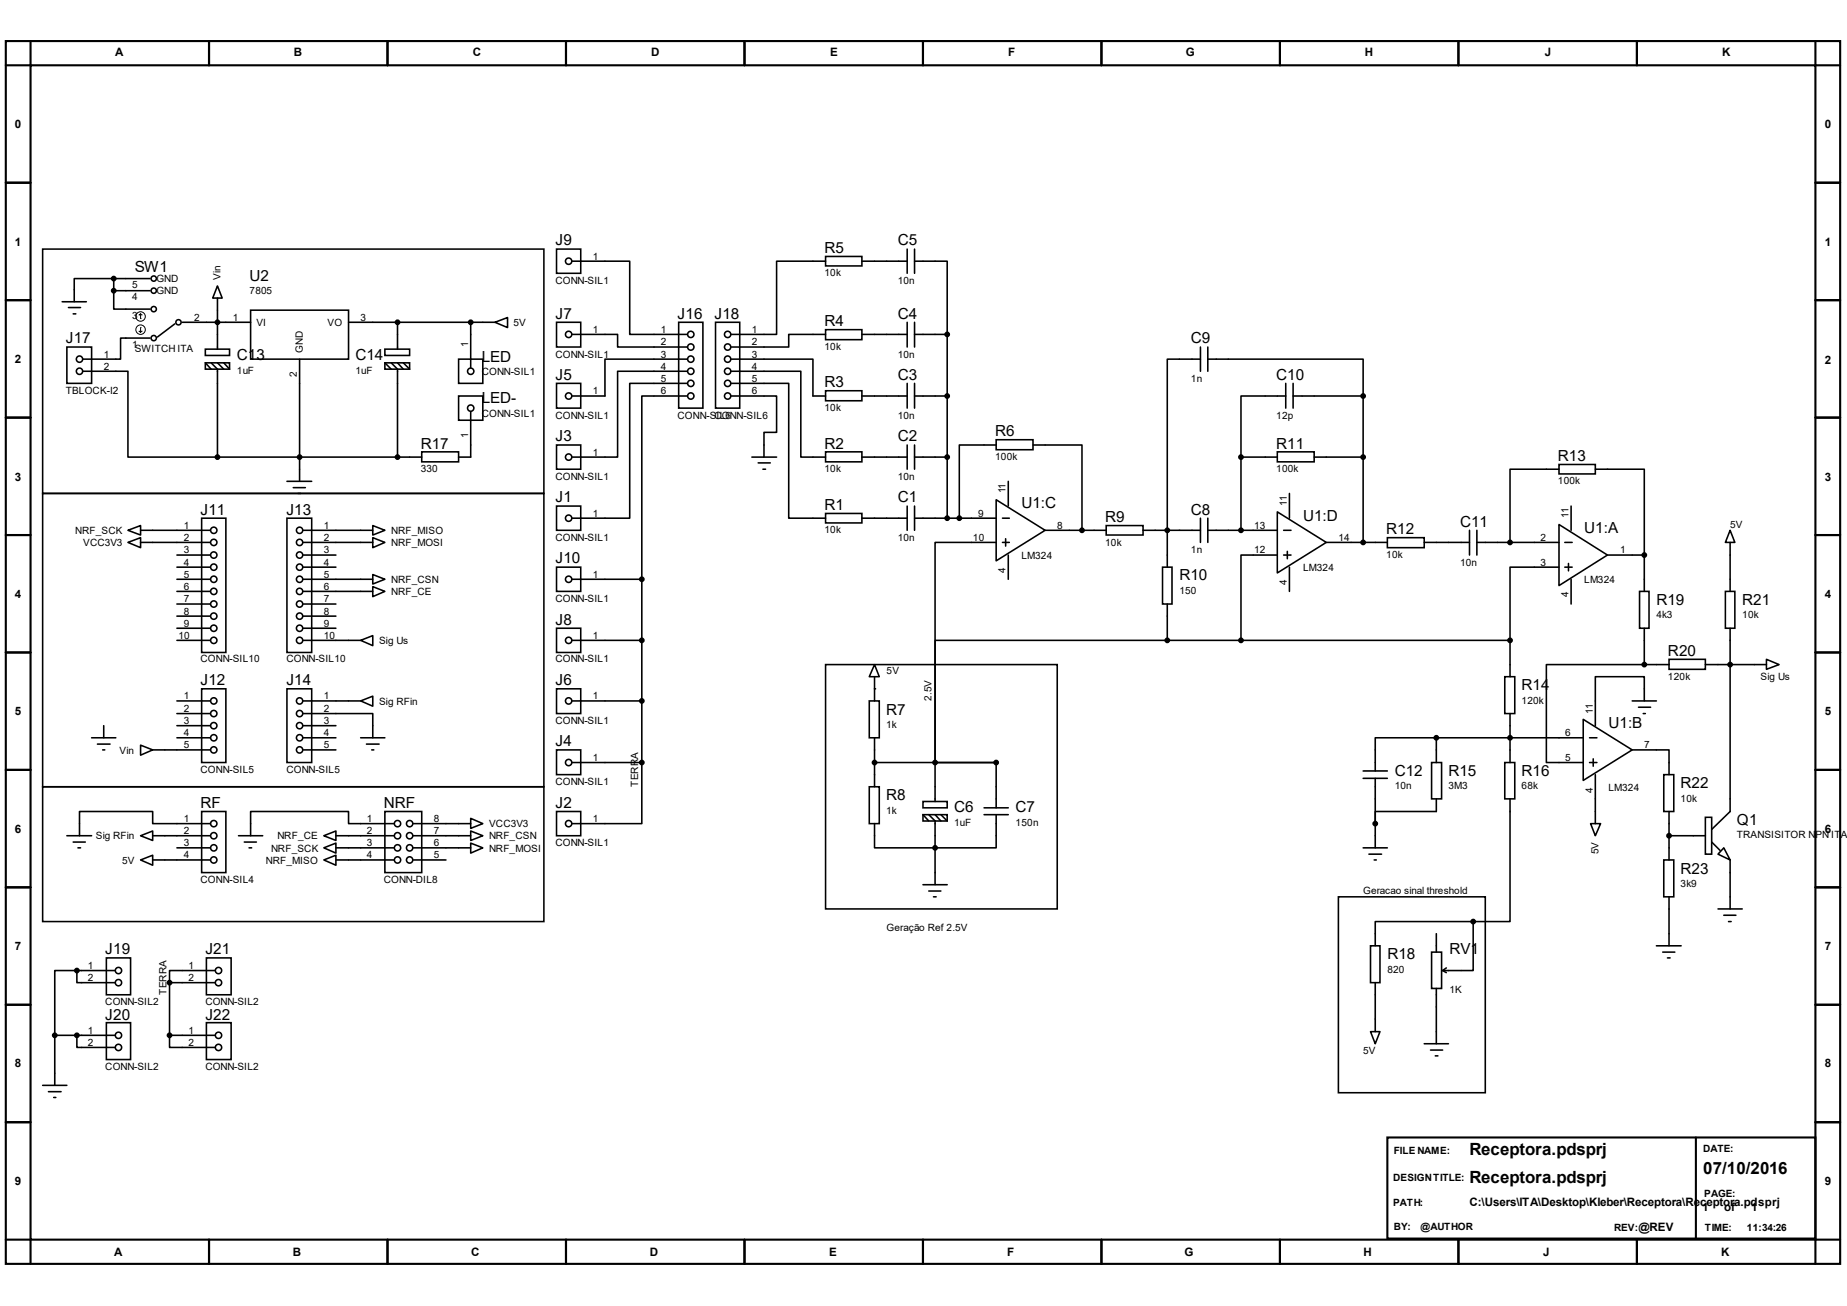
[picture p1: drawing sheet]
<svg xmlns="http://www.w3.org/2000/svg" width="297mm" height="210mm" viewBox="0 0 297 210" stroke-linecap="round" stroke-linejoin="round" font-family="sans-serif">
<g fill="none" stroke="#000" stroke-width=".34">
<path d="M.9 6.6h295v196.6h-295zM4.9 10.5h287v188.8h-287zM4.9 6.6v3.9h-4M33.6 6.6v3.9M62.3 6.6v3.9M91 6.6v3.9M119.7 6.6v3.9M148.4 6.6v3.9M177.1 6.6v3.9M205.8 6.6v3.9M234.5 6.6v3.9M263.2 6.6v3.9"/>
<path d="M291.9 6.6v3.9h4M.9 29.4h4M291.9 29.4h4M.9 48.3h4M291.9 48.3h4M.9 67.1h4M291.9 67.1h4M.9 86h4M291.9 86h4M.9 104.9h4M291.9 104.9h4M.9 123.8h4"/>
<path d="M291.9 123.8h4M.9 142.7h4M291.9 142.7h4M.9 161.5h4M291.9 161.5h4M.9 199.3h4v3.9M.9 180.4h4M33.6 199.3v3.9M62.3 199.3v3.9M91 199.3v3.9M119.7 199.3v3.9M148.4 199.3v3.9"/>
<path d="M177.1 199.3v3.9M205.8 199.3v3.9M223.1 182.9h68.8v16.2h-68.8zM234.5 199.3v3.9M263.2 199.3v3.9M272.7 182.9v16.2M291.9 180.4h4M295.9 199.3h-4v3.9"/>
</g>
<g fill="none" stroke="#000" stroke-width=".25">
<path d="M6.9 40h80.6v39.3h-80.6zM10 48.5h3.9M10.8 55.8h3.9v5.8h-3.9zM11 49.4h2M11.8 50.5h.4M13.3 59.7h7.3v13.8h14.4M18.3 46.7v3h5.8M18.3 44.8h-6.4v3.7M18.3 46.7h5.8M18.3 44.8v1.9M18.3 44.8h5.8M24.1 54.4h-4.7v3.3h-6.1"/>
<path d="M28.1 52.1l-2.8 2.1M29.3 51.8h11M33 56.1h3.9v1.1h-3.9zM33 58.3h3.9v1.1h-3.9zM33 58.3l1 1.1M34 58.3l1 1.1v14.1M35 46l.7 1.9h-1.5zM35 47.9v8.2M35 58.3l1 1.1M36 58.3l.9 1.1M40.3 49.9h15.7v7.8h-15.7zM48.2 57.7v19.7"/>
<path d="M56 51.8h23.6M61.9 56.1h4v1.1h-4zM61.9 58.3h4v1.1h-4zM61.9 58.3l1 1.1M62.9 58.3l1 1.1v14.1M63.9 51.8v4.3M63.9 58.3l1 1.1M64.9 58.3l1 1.1M73.7 57.7h3.9v3.9h-3.9zM75.7 51.8v7.3M79.6 51.8l2-.7v1.6zM89.5 51.8h3.9v4h-3.9z"/>
<path d="M89.5 40h3.9v3.9h-3.9zM92 42h9.3v11.8h9.2M92 53.8h7.3v2h11.2M109.1 51.8h3.9v13.8h-3.9zM110.5 57.7h-13.2v6h-5.3M110.5 59.7h-11.2v13.8h-7.3M115.1 51.8h3.9v13.8h-3.9zM117.6 57.7h13.1v6h2.1M117.6 59.7h11.2v13.8h4M132.8 53h5.8v1.6h-5.8zM132.8 41.2h5.8v1.6h-5.8zM132.8 42h-7.9v11.8h-7.3"/>
<path d="M132.8 53.8h-6v2h-9.2M138.6 53.8h7.3M138.6 42h7.3M145.9 40v3.9M145.9 51.8v4M147.1 42h5.2v11.8M147.1 53.8h5.2M147.1 40v3.9M147.1 51.8v4M152.3 53.8v29.5M193 57.7h-5.3v33.5M193 55.8v3.9"/>
<path d="M194.2 57.7h25v6M194.2 55.8v3.9M6.9 79.3h80.6v47.2h-80.6zM35 73.5h32.8M46.1 77.4h4M47.2 78.4h1.9M47.9 79.3h.4M67.8 72.6h5.9v1.7h-5.9zM73.7 63.7h3.9v3.9h-3.9zM75.7 66.2v7.3h-2M89.5 71.5h3.9v3.9h-3.9zM89.5 61.6h3.9v4h-3.9z"/>
<path d="M110.5 61.6h-9.2v21.7h-9.3M110.5 63.7h-7.3v29.4M117.6 61.6h9.2v21.7h6M117.6 63.7h7.3v5.8h-2v4M120.9 73.5h4M121.9 74.4h2M122.7 75.4h.4M132.8 72.6h5.8v1.7h-5.8zM132.8 62.8h5.8v1.6h-5.8zM138.6 63.7h7.3M138.6 73.5h7.3M145.9 61.6v4"/>
<path d="M145.9 71.5v3.9M147.1 63.7h5.2M147.1 73.5h5.2M147.1 61.6v4M147.1 71.5v3.9M160.2 70.7h5.9v1.6h-5.9zM160.2 71.5h-5.9v11.8M162.1 77.4v4M166.1 71.5h7.9v13.8M199.6 73.5h5.8M199.6 73.5v11.8M205.4 72.6h5.9v1.7h-5.9z"/>
<path d="M206.8 63.7h-7.2v9.8M206.8 61.6v4M207.3 79.3v4M207.9 63.7h11.3M207.9 61.6v4M211.3 73.5h7.9M219.2 63.7v23.5M250.7 74.7h5.8v1.5h-5.8zM250.7 75.4h-7.9v11.8M256.5 75.4h7.9v13.8M20.6 85.3l2-.8v1.5zM20.6 87.2l2-.8v1.7z"/>
<path d="M22.6 85.3h11.2M22.6 87.2h11.2M28.4 89.2h5.4M28.4 93.1h5.4M28.4 95.1h5.4M28.4 91.2h5.4M28.4 97.1h5.4M28.4 99.1h5.4M32.4 83.3h3.9v21.6h-3.9zM46.1 83.3h4v21.6h-4zM48.8 85.3h11.1M48.8 87.2h11.1"/>
<path d="M48.8 89.2h5.2M48.8 93.1h11.1M48.8 95.1h11.1M48.8 91.2h5.2M48.8 97.1h5.2M48.8 99.1h5.2M59.9 84.5l2 .8-2 .7zM59.9 86.4l2 .8-2 .9zM59.9 92.4l2 .7-2 .8zM59.9 94.3l2 .8-2 .8zM89.5 81.4h3.9v3.9h-3.9zM89.5 91.2h3.9v3.9h-3.9z"/>
<path d="M92 93.1h11.2M103.2 93.1v29.5M132.8 82.6h5.8v1.5h-5.8zM138.6 83.3h7.3M145.9 81.4v3.9M147.1 83.3h13.1M147.1 81.4v3.9M160.2 80.3l7.9 5-7.9 4.9zM160.2 87.2h-9.8v41.7M161.2 83.3h1.1M161.2 87.2h1.1M161.7 86.6v1.2"/>
<path d="M162.1 89.2v3.9M168.1 85.3h9.8M177.9 84.5h5.9v1.5h-5.9zM183.8 85.3h9.2M186.9 91.2h1.6v5.9h-1.6zM187.7 97.1v5.9M193 83.3v3.9M194.2 85.3h11.2M194.2 83.3v3.9M205.4 82.3l7.9 4.9-7.9 4.9zM205.4 89.2h-5.8v13.8M206.4 85.3h1.2"/>
<path d="M206.4 89.2h1.2M207 88.6v1.2M207.3 91.2v3.9M213.3 87.2h9.8M223.1 86.4h5.9v1.7h-5.9zM229 87.2h7.3M236.3 85.3v3.9M237.5 87.2h13.2M237.5 85.3v3.9M250.7 84.3l7.8 4.9-7.8 4.9zM250.7 91.2h-7.9v11.8M251.6 87.2h1.2"/>
<path d="M251.6 91.2h1.2M252.2 90.6v1.2M252.6 81.4v3.9M252.6 93.1v4M258.5 89.2h5.9M263.7 95.1h1.5v5.9h-1.5zM264.4 89.2v5.9M277.5 95.1h1.5v5.9h-1.5zM278.2 85.3l.8 1.9h-1.5zM278.2 87.2v7.9M14.7 118.6h3.9M15.7 119.6h2"/>
<path d="M16.7 116.7v1.9M22.6 119.8l2 .8-2 .8zM28.4 118.6h5.4M28.4 112.7h5.4M28.4 103h5.4M28.4 114.7h5.4M28.4 101h5.4M28.4 116.7h5.4M32.4 110.7h3.9v11.9h-3.9zM46.1 110.7h4v11.9h-4zM48.8 114.7h11.1v3.9M48.8 118.6h5.2"/>
<path d="M48.8 112.7h9.2M48.8 103h9.2M48.8 101h5.2M48.8 116.7h5.2M58 112.7l1.9-.8v1.6zM58 103l1.9-.8v1.6zM58 118.6h3.9M58.9 119.6h2.1M89.5 110.7h3.9v4h-3.9zM89.5 101h3.9v3.9h-3.9zM92 112.7h11.2M92 103h11.2"/>
<path d="M132.8 106.8h37.2v39.3h-37.2zM139.8 112.7h1.6v5.9h-1.6zM140.6 106.8l.8 2h-1.6zM140.6 110.7h.1M140.6 108.8v3.9M140.6 118.6v7.9M187.7 103h-37.3v19.6h9.8M187.7 103h55.1M231 118.6h-9.9v5.4M231 118.6h23.6M231 118.6v4M242 108.8h1.6v5.9h-1.6z"/>
<path d="M242.8 103v5.8M242.8 114.7v7.9M254.6 115.7l7.9 4.9-7.9 4.9zM255.6 118.6h1.2M262.5 112.7h3.9M263.5 113.7h1.9M264.2 114.7h.4M264.4 106.8h-15.7v15.8h5.9M264.4 112.7v-3.9h-7.9v7.9M264.4 101v5.8M264.4 106.8h4M268.4 106h5.8v1.6h-5.8z"/>
<path d="M274.2 106.8h9.9M278.2 101v29.5l-2.9 2.9M284.1 106l2 .8-2 .8zM6.9 126.5h80.6v21.7h-80.6zM10.8 134.4h3.9M11.8 135.4h1.9M12.5 136.3h.5M16.5 120.6h.3M22.6 134.4l2-.8v1.5zM22.6 138.3l2-.8v1.6zM24.6 120.6h9.2M24.6 134.4h9.2"/>
<path d="M24.6 138.3h9.2M28.4 136.3h5.4M32.4 130.5h3.9v9.8h-3.9zM33.8 132.4h-9.2v-1.9h-11.8v3.9M38.4 134.4h3.8M39.3 135.4h1.9M40 136.3h.5M48.8 120.6h5.2M52.1 138.3l1.9-.8v1.6zM52.1 136.3l1.9-.7v1.6zM52.1 134.4l1.9-.8v1.5zM54 134.4h9.3"/>
<path d="M54 138.3h9.3M54 136.3h9.3M59.8 120.6h.3M61.9 130.5h5.9v9.8h-5.9zM63.3 132.4h-7.3v-1.9h-15.7v3.9M66.5 134.4h9.2M66.5 138.3h5.2M66.5 136.3h9.2M66.5 132.4h9.2M75.7 131.6l1.9 .8-1.9 .8zM75.7 133.6l1.9 .8-1.9 .7zM75.7 135.6l1.9 .7-1.9 .9z"/>
<path d="M89.5 130.5h3.9v3.9h-3.9zM89.5 120.6h3.9v3.9h-3.9zM92 122.6h11.2M103.2 122.6v9.8h-11.2M139.8 126.5h1.6v5.9h-1.6zM140.6 122.6h19.6M148.4 128.9h3.9v1h-3.9zM148.4 131h3.9v1h-3.9zM148.4 131l1 1M149.4 131l1 1v10.2M150.4 131l.9 1M151.3 131l1 1"/>
<path d="M158.2 131h3.9M158.2 129.9h3.9M160.2 131v5.3h-19.6v-3.9M160.2 122.6v7.3M219.2 136.3h3.9M219.2 125.1h3.9M219.2 124h3.9M220.1 137.3h2.1M221 138.3h.3M221.1 125.1v11.2M230.2 122.6h1.6v5.8h-1.6zM231 128.4v2.1h-9.9v1.9"/>
<path d="M242 122.6h1.6v5.8h-1.6zM242.8 128.4v19.8h-5.9M255.6 122.6h1.2M255.8 132.4h1.6l-.9 2zM256.2 122v1.2M256.5 124.5v7.9M262.5 120.6h5.9v3.9M267.5 124.5h1.7v6h-1.7zM267.5 138.3h1.7v5.9h-1.7zM268.4 130.5v7.8M268.4 134.4h5.8M274.2 131.4h1.1v5.9h-1.1z"/>
<path d="M275.3 135.4l1.3 1.3M277.2 136.3l1 2-1.9-1zM278.2 138.3v7.8M12.4 156h-3.6v10.5M12.4 156v2h6.1M12.4 156h6.1M17.1 154h3.9v5.9h-3.9zM27.3 158v8.5M27.3 158h7.2M33.2 154h4v5.9h-4zM34.5 156h-7.2v2M148.4 142.2h3.9"/>
<path d="M149.4 143.3h1.9M150.1 144.2h.4M215.2 144.2h23.6v31.5h-23.6zM220.4 152.1h1.5v5.9h-1.5zM221.1 158v7.9M230.2 153.1h1.6v5.8h-1.6zM231 150.1v3M231 158.9v8.9M232 156l.6 .4M232.6 155.6l-.6 .4M236.9 148.2h-15.8v3.9M236.9 148.2v7.8h-4.9"/>
<path d="M266.4 152.1h3.9M267.4 153.1h1.9M268.1 154h.5M268.4 144.2v7.9M276.3 146.1h3.9M277.2 147.2h1.9M278 148.2h.4M6.9 174.5h3.9M7.8 175.5h2M8.6 176.4h.4M8.8 166.5v8M8.8 166.5h9.7"/>
<path d="M12.4 166.5v1.9h6.1M17.1 164.4h3.9v5.9h-3.9zM27.3 166.5v1.9h7.2M27.3 166.5h7.2M33.2 164.4h4v5.9h-4zM220.4 165.9h1.5l-.8 1.9zM229 167.8h3.9M230 168.8h2M230.8 169.8h.4"/>
<circle cx="12.8" cy="57.7" r=".51"/>
<circle cx="12.8" cy="59.7" r=".51"/>
<circle cx="24.7" cy="44.8" r=".42"/>
<circle cx="24.7" cy="54.4" r=".42"/>
<circle cx="24.7" cy="46.7" r=".42"/>
<circle cx="24.7" cy="49.7" r=".42"/>
<circle cx="28.7" cy="51.8" r=".42"/>
<circle cx="75.7" cy="59.7" r=".51"/>
<circle cx="91.4" cy="53.8" r=".51"/>
<circle cx="91.4" cy="42" r=".51"/>
<circle cx="111.1" cy="57.7" r=".51"/>
<circle cx="111.1" cy="53.8" r=".51"/>
<circle cx="111.1" cy="59.7" r=".51"/>
<circle cx="111.1" cy="55.8" r=".51"/>
<circle cx="117" cy="57.7" r=".51"/>
<circle cx="117" cy="59.7" r=".51"/>
<circle cx="117" cy="53.8" r=".51"/>
<circle cx="117" cy="55.8" r=".51"/>
<circle cx="75.7" cy="65.6" r=".51"/>
<circle cx="91.4" cy="63.7" r=".51"/>
<circle cx="91.4" cy="73.5" r=".51"/>
<circle cx="111.1" cy="63.7" r=".51"/>
<circle cx="111.1" cy="61.6" r=".51"/>
<circle cx="117" cy="63.7" r=".51"/>
<circle cx="117" cy="61.6" r=".51"/>
<circle cx="34.4" cy="89.2" r=".51"/>
<circle cx="34.4" cy="97.1" r=".51"/>
<circle cx="34.4" cy="91.2" r=".51"/>
<circle cx="34.4" cy="95.1" r=".51"/>
<circle cx="34.4" cy="85.3" r=".51"/>
<circle cx="34.4" cy="87.2" r=".51"/>
<circle cx="34.4" cy="93.1" r=".51"/>
<circle cx="34.4" cy="99.1" r=".51"/>
<circle cx="48.2" cy="89.2" r=".51"/>
<circle cx="48.2" cy="95.1" r=".51"/>
<circle cx="48.2" cy="97.1" r=".51"/>
<circle cx="48.2" cy="91.2" r=".51"/>
<circle cx="48.2" cy="85.3" r=".51"/>
<circle cx="48.2" cy="99.1" r=".51"/>
<circle cx="48.2" cy="87.2" r=".51"/>
<circle cx="48.2" cy="93.1" r=".51"/>
<circle cx="91.4" cy="83.3" r=".51"/>
<circle cx="91.4" cy="93.1" r=".51"/>
<circle cx="34.4" cy="103" r=".51"/>
<circle cx="34.4" cy="118.6" r=".51"/>
<circle cx="34.4" cy="112.7" r=".51"/>
<circle cx="34.4" cy="116.7" r=".51"/>
<circle cx="34.4" cy="101" r=".51"/>
<circle cx="34.4" cy="114.7" r=".51"/>
<circle cx="48.2" cy="118.6" r=".51"/>
<circle cx="48.2" cy="103" r=".51"/>
<circle cx="48.2" cy="112.7" r=".51"/>
<circle cx="48.2" cy="116.7" r=".51"/>
<circle cx="48.2" cy="101" r=".51"/>
<circle cx="48.2" cy="114.7" r=".51"/>
<circle cx="91.4" cy="112.7" r=".51"/>
<circle cx="91.4" cy="103" r=".51"/>
<circle cx="34.4" cy="120.6" r=".51"/>
<circle cx="34.4" cy="132.4" r=".51"/>
<circle cx="34.4" cy="134.4" r=".51"/>
<circle cx="34.4" cy="138.3" r=".51"/>
<circle cx="34.4" cy="136.3" r=".51"/>
<circle cx="48.2" cy="120.6" r=".51"/>
<circle cx="63.9" cy="132.4" r=".51"/>
<circle cx="63.9" cy="134.4" r=".51"/>
<circle cx="63.9" cy="138.3" r=".51"/>
<circle cx="63.9" cy="136.3" r=".51"/>
<circle cx="65.9" cy="132.4" r=".51"/>
<circle cx="65.9" cy="134.4" r=".51"/>
<circle cx="65.9" cy="138.3" r=".51"/>
<circle cx="65.9" cy="136.3" r=".51"/>
<circle cx="91.4" cy="132.4" r=".51"/>
<circle cx="91.4" cy="122.6" r=".51"/>
<circle cx="19" cy="158" r=".51"/>
<circle cx="19" cy="156" r=".51"/>
<circle cx="35.1" cy="158" r=".51"/>
<circle cx="35.1" cy="156" r=".51"/>
<circle cx="19" cy="166.5" r=".51"/>
<circle cx="19" cy="168.4" r=".51"/>
<circle cx="35.1" cy="166.5" r=".51"/>
<circle cx="35.1" cy="168.4" r=".51"/>
</g>
<g fill="#000" stroke="#000" stroke-width=".25">
<circle cx="18.3" cy="44.8" r=".34"/>
<circle cx="18.3" cy="46.7" r=".34"/>
<circle cx="35" cy="51.8" r=".34"/>
<circle cx="63.9" cy="51.8" r=".34"/>
<circle cx="75.7" cy="51.8" r=".34"/>
<circle cx="152.3" cy="53.8" r=".34"/>
<circle cx="35" cy="73.5" r=".34"/>
<circle cx="48.2" cy="73.5" r=".34"/>
<circle cx="63.9" cy="73.5" r=".34"/>
<circle cx="152.3" cy="73.5" r=".34"/>
<circle cx="152.3" cy="63.7" r=".34"/>
<circle cx="199.6" cy="73.5" r=".34"/>
<circle cx="219.2" cy="73.5" r=".34"/>
<circle cx="219.2" cy="63.7" r=".34"/>
<circle cx="103.2" cy="93.1" r=".34"/>
<circle cx="152.3" cy="83.3" r=".34"/>
<circle cx="154.3" cy="83.3" r=".34"/>
<circle cx="174" cy="85.3" r=".34"/>
<circle cx="187.7" cy="85.3" r=".34"/>
<circle cx="199.6" cy="85.3" r=".34"/>
<circle cx="219.2" cy="87.2" r=".34"/>
<circle cx="242.8" cy="87.2" r=".34"/>
<circle cx="264.4" cy="89.2" r=".34"/>
<circle cx="103.2" cy="103" r=".34"/>
<circle cx="103.2" cy="112.7" r=".34"/>
<circle cx="187.7" cy="103" r=".34"/>
<circle cx="199.6" cy="103" r=".34"/>
<circle cx="231" cy="118.6" r=".34"/>
<circle cx="242.8" cy="103" r=".34"/>
<circle cx="242.8" cy="118.6" r=".34"/>
<circle cx="264.4" cy="106.8" r=".34"/>
<circle cx="278.2" cy="106.8" r=".34"/>
<circle cx="103.2" cy="122.6" r=".34"/>
<circle cx="140.6" cy="122.6" r=".34"/>
<circle cx="150.4" cy="136.3" r=".34"/>
<circle cx="150.4" cy="122.6" r=".34"/>
<circle cx="160.2" cy="122.6" r=".34"/>
<circle cx="221.1" cy="132.4" r=".34"/>
<circle cx="268.4" cy="134.4" r=".34"/>
<circle cx="12.4" cy="156" r=".34"/>
<circle cx="27.3" cy="158" r=".34"/>
<circle cx="236.9" cy="148.2" r=".34"/>
<circle cx="8.8" cy="166.5" r=".34"/>
<circle cx="12.4" cy="166.5" r=".34"/>
<circle cx="27.3" cy="166.5" r=".34"/>
</g>
<g fill="none" stroke="#000" stroke-width=".16">
<path d="M22.4 53.3l.2 .1M22.6 50.5v.7h.1M22.6 50.5l.3 .1M22.6 50.5l-.2 .1M22.7 52.7h-.1v.7M22.9 53.3l-.3 .1"/>
<circle cx="22.6" cy="50.9" r=".76"/>
<circle cx="22.6" cy="53" r=".76"/>
</g>
<g font-size="2.7">
<text x="236.3" y="185.7">Receptora.pdsprj</text>
<text x="236.3" y="190.2">Receptora.pdsprj</text>
<text x="273.9" y="188.8">07/10/2016</text>
</g>
<g font-size="2.5">
<text x="89.3" y="39.5">J9</text>
<text x="132.6" y="40.6">R5</text>
<text x="144.4" y="39.5">C5</text>
<text x="21.7" y="43.7">SW1</text>
<text x="40.1" y="45.1">U2</text>
<text x="89.3" y="51.2">J7</text>
<text x="109" y="51.2">J16</text>
<text x="114.9" y="51.2">J18</text>
<text x="132.6" y="52.4">R4</text>
<text x="144.4" y="51.2">C4</text>
<text x="10.6" y="55.2">J17</text>
<text x="38.1" y="57.9">C13</text>
<text x="57.1" y="57.9">C14</text>
<text x="77.5" y="58.3">LED</text>
<text x="191.5" y="55.2">C9</text>
<text x="77.5" y="64.8">LED-</text>
<text x="89.3" y="61.1">J5</text>
<text x="132.6" y="62.2">R3</text>
<text x="144.4" y="61.1">C3</text>
<text x="205.2" y="61.1">C10</text>
<text x="89.3" y="71">J3</text>
<text x="144.4" y="71">C2</text>
<text x="160" y="70.1">R6</text>
<text x="67.6" y="72.1">R17</text>
<text x="132.6" y="72.1">R2</text>
<text x="205.2" y="72.1">R11</text>
<text x="250.5" y="74.1">R13</text>
<text x="32.3" y="82.7">J11</text>
<text x="46.1" y="82.7">J13</text>
<text x="89.3" y="80.8">J1</text>
<text x="132.6" y="82">R1</text>
<text x="144.4" y="80.8">C1</text>
<text x="164.3" y="81.7">U1:C</text>
<text x="177.7" y="83.9">R9</text>
<text x="191.5" y="82.7">C8</text>
<text x="209.5" y="83.7">U1:D</text>
<text x="222.9" y="85.9">R12</text>
<text x="234.8" y="84.7">C11</text>
<text x="254.8" y="85.7">U1:A</text>
<text x="89.3" y="90.6">J10</text>
<text x="189.7" y="93.3">R10</text>
<text x="89.3" y="100.4">J8</text>
<text x="266.4" y="97.2">R19</text>
<text x="280.2" y="97.2">R21</text>
<text x="268.2" y="105.5">R20</text>
<text x="32.3" y="110.2">J12</text>
<text x="46.1" y="110.2">J14</text>
<text x="89.3" y="110.2">J6</text>
<text x="244.7" y="110.9">R14</text>
<text x="89.3" y="120">J4</text>
<text x="142.5" y="114.9">R7</text>
<text x="258.7" y="117.1">U1:B</text>
<text x="224.3" y="124.7">C12</text>
<text x="232.9" y="124.7">R15</text>
<text x="244.7" y="124.7">R16</text>
<text x="32.3" y="129.9">RF</text>
<text x="61.7" y="129.9">NRF</text>
<text x="89.3" y="129.9">J2</text>
<text x="142.5" y="128.6">R8</text>
<text x="153.4" y="130.6">C6</text>
<text x="163.3" y="130.6">C7</text>
<text x="270.3" y="126.7">R22</text>
<text x="279.3" y="132.6">Q1</text>
<text x="270.3" y="140.5">R23</text>
<text x="16.9" y="153.4">J19</text>
<text x="33" y="153.4">J21</text>
<text x="223.1" y="154.2">R18</text>
<text x="233.1" y="153.4">RV1</text>
<text x="16.9" y="163.9">J20</text>
<text x="33" y="163.9">J22</text>
</g>
<g font-size="1.9">
<text x="18.5" y="9.1">A</text>
<text x="47.2" y="9.1">B</text>
<text x="76" y="9.1">C</text>
<text x="104.7" y="9.1">D</text>
<text x="133.5" y="9.1">E</text>
<text x="162.1" y="9.1">F</text>
<text x="190.7" y="9.1">G</text>
<text x="219.5" y="9.1">H</text>
<text x="248.4" y="9.1">J</text>
<text x="276.9" y="9.1">K</text>
<text x="2.4" y="20.7">0</text>
<text x="293.5" y="20.7">0</text>
<text x="2.4" y="39.5">1</text>
<text x="293.5" y="39.5">1</text>
<text x="2.4" y="58.4">2</text>
<text x="293.5" y="58.6">2</text>
<text x="2.4" y="77.3">3</text>
<text x="293.5" y="77.3">3</text>
<text x="2.4" y="96.2">4</text>
<text x="293.5" y="96.2">4</text>
<text x="2.4" y="115">5</text>
<text x="293.5" y="115">5</text>
<text x="2.4" y="133.9">6</text>
<text x="293.5" y="133.9">6</text>
<text x="2.4" y="152.7">7</text>
<text x="293.5" y="152.7">7</text>
<text x="2.4" y="171.6">8</text>
<text x="293.5" y="171.6">8</text>
<text x="2.4" y="190.5">9</text>
<text x="293.5" y="190.5">9</text>
<text x="236.3" y="194">C:\Users\ITA\Desktop\Kleber\Receptora\Receptora.pdsprj</text>
<text x="263.5" y="197.9">@REV</text>
<text x="273.7" y="194.7">1</text>
<text x="277.3" y="194.7">of</text>
<text x="281.6" y="194.7">1</text>
<text x="18.4" y="201.9">A</text>
<text x="47.1" y="201.9">B</text>
<text x="75.8" y="201.9">C</text>
<text x="104.5" y="201.9">D</text>
<text x="133.3" y="201.9">E</text>
<text x="162" y="201.9">F</text>
<text x="190.5" y="201.9">G</text>
<text x="219.3" y="201.9">H</text>
<text x="248.2" y="201.9">J</text>
<text x="276.8" y="201.9">K</text>
</g>
<g font-size="1.6">
<text x="95.3" y="41.7">1</text>
<text x="21.3" y="46.3">5</text>
<text x="25.1" y="45.4">GND</text>
<text x="25.1" y="47.3">GND</text>
<text x="35.5" y="45" transform="rotate(-90 35.5 45)">Vin</text>
<text x="40.1" y="47.3">7805</text>
<text x="89.3" y="45.6">CONN-SIL1</text>
<text x="132.6" y="44.4">10k</text>
<text x="144.4" y="45.6">10n</text>
<text x="21.3" y="51.2">3</text>
<text x="21.3" y="48.3">4</text>
<text x="31.2" y="51.6">2</text>
<text x="37.4" y="51.6">1</text>
<text x="41.2" y="52.4">VI</text>
<text x="52.7" y="52.4">VO</text>
<text x="58" y="51.6">3</text>
<text x="82.5" y="52.4">5V</text>
<text x="95.3" y="53.5">1</text>
<text x="106.3" y="53.5">1</text>
<text x="120.9" y="53.5">1</text>
<text x="16.7" y="57.5">1</text>
<text x="16.7" y="59.4">2</text>
<text x="21.3" y="55.9">1</text>
<text x="21.7" y="56.6">SWITCH ITA</text>
<text x="48.7" y="56.7" transform="rotate(-90 48.7 56.7)">GND</text>
<text x="75.3" y="55.8" transform="rotate(-90 75.3 55.8)">1</text>
<text x="89.3" y="57.5">CONN-SIL1</text>
<text x="106.3" y="55.5">2</text>
<text x="106.3" y="57.5">3</text>
<text x="106.3" y="59.4">4</text>
<text x="120.9" y="55.5">2</text>
<text x="120.9" y="57.5">3</text>
<text x="120.9" y="59.4">4</text>
<text x="132.6" y="56.3">10k</text>
<text x="144.4" y="57.5">10n</text>
<text x="10.6" y="63.3">TBLOCK-I2</text>
<text x="38.1" y="60.1">1uF</text>
<text x="47.8" y="60.6" transform="rotate(-90 47.8 60.6)">2</text>
<text x="57.1" y="60.1">1uF</text>
<text x="77.5" y="60.4">CONN-SIL1</text>
<text x="95.3" y="63.4">1</text>
<text x="106.3" y="61.4">5</text>
<text x="106.3" y="63.4">6</text>
<text x="120.9" y="61.4">5</text>
<text x="120.9" y="63.4">6</text>
<text x="191.5" y="61.4">1n</text>
<text x="75.3" y="70.4" transform="rotate(-90 75.3 70.4)">1</text>
<text x="77.5" y="67">CONN-SIL1</text>
<text x="89.3" y="67.3">CONN-SIL1</text>
<text x="109" y="67.3">CONN-SIL6</text>
<text x="114.9" y="67.3">CONN-SIL6</text>
<text x="132.6" y="66.1">10k</text>
<text x="144.4" y="67.3">10n</text>
<text x="205.2" y="67.3">12p</text>
<text x="67.6" y="75.9">330</text>
<text x="89.3" y="77.1">CONN-SIL1</text>
<text x="95.3" y="73.2">1</text>
<text x="132.6" y="75.9">10k</text>
<text x="144.4" y="77.1">10n</text>
<text x="160" y="74">100k</text>
<text x="205.2" y="75.9">100k</text>
<text x="250.5" y="77.9">100k</text>
<text x="95.3" y="83.1">1</text>
<text x="157.3" y="83.1">9</text>
<text x="161.7" y="79.3" transform="rotate(-90 161.7 79.3)">11</text>
<text x="206.9" y="81.4" transform="rotate(-90 206.9 81.4)">11</text>
<text x="252.2" y="83.3" transform="rotate(-90 252.2 83.3)">11</text>
<text x="12.1" y="85.9">NRF_SCK</text>
<text x="13.4" y="87.8">VCC3V3</text>
<text x="29.5" y="85">1</text>
<text x="29.5" y="87">2</text>
<text x="29.5" y="89">3</text>
<text x="52.1" y="85">1</text>
<text x="52.1" y="87">2</text>
<text x="52.1" y="89">3</text>
<text x="62.9" y="85.9">NRF_MISO</text>
<text x="62.9" y="87.8">NRF_MOSI</text>
<text x="89.3" y="87">CONN-SIL1</text>
<text x="132.6" y="85.8">10k</text>
<text x="144.4" y="87">10n</text>
<text x="156.5" y="87">10</text>
<text x="164.3" y="89.9">LM324</text>
<text x="170" y="85">8</text>
<text x="177.7" y="87.7">10k</text>
<text x="191.5" y="88.9">1n</text>
<text x="201.7" y="89">12</text>
<text x="201.7" y="85">13</text>
<text x="215.2" y="87">14</text>
<text x="222.9" y="89.7">10k</text>
<text x="247.7" y="87">2</text>
<text x="260.5" y="89">1</text>
<text x="278.2" y="84.9">5V</text>
<text x="29.5" y="90.9">4</text>
<text x="29.5" y="92.9">5</text>
<text x="29.5" y="94.8">6</text>
<text x="52.1" y="90.9">4</text>
<text x="52.1" y="92.9">5</text>
<text x="52.1" y="94.8">6</text>
<text x="62.9" y="93.7">NRF_CSN</text>
<text x="62.9" y="95.7">NRF_CE</text>
<text x="95.3" y="92.9">1</text>
<text x="161.7" y="92.1" transform="rotate(-90 161.7 92.1)">4</text>
<text x="189.7" y="95.5">150</text>
<text x="206.9" y="94.1" transform="rotate(-90 206.9 94.1)">4</text>
<text x="209.5" y="91.9">LM324</text>
<text x="234.8" y="90.9">10n</text>
<text x="247.7" y="90.9">3</text>
<text x="254.8" y="93.8">LM324</text>
<text x="29.5" y="96.9">7</text>
<text x="29.5" y="98.8">8</text>
<text x="29.5" y="100.8">9</text>
<text x="52.1" y="96.9">7</text>
<text x="52.1" y="98.8">8</text>
<text x="52.1" y="100.8">9</text>
<text x="89.3" y="96.8">CONN-SIL1</text>
<text x="252.2" y="96" transform="rotate(-90 252.2 96)">4</text>
<text x="266.4" y="99.4">4k3</text>
<text x="280.2" y="99.4">10k</text>
<text x="28.7" y="102.7">10</text>
<text x="32.3" y="106.5">CONN-SIL10</text>
<text x="46.1" y="106.5">CONN-SIL10</text>
<text x="52.1" y="102.7">10</text>
<text x="61" y="103.5">Sig Us</text>
<text x="89.3" y="106.5">CONN-SIL1</text>
<text x="95.3" y="102.7">1</text>
<text x="29.5" y="112.4">1</text>
<text x="52.1" y="112.4">1</text>
<text x="61" y="113.3">Sig RFin</text>
<text x="95.3" y="112.4">1</text>
<text x="142.6" y="108.4">5V</text>
<text x="149.8" y="112.7" transform="rotate(-90 149.8 112.7)">2.5V</text>
<text x="244.7" y="113.1">120k</text>
<text x="268.2" y="109.3">120k</text>
<text x="283.1" y="109.4">Sig Us</text>
<text x="29.5" y="114.5">2</text>
<text x="29.5" y="116.4">3</text>
<text x="29.5" y="118.4">4</text>
<text x="52.1" y="114.5">2</text>
<text x="52.1" y="116.4">3</text>
<text x="52.1" y="118.4">4</text>
<text x="89.3" y="116.4">CONN-SIL1</text>
<text x="142.5" y="117">1k</text>
<text x="251.7" y="118.4">6</text>
<text x="256.1" y="114.7" transform="rotate(-90 256.1 114.7)">11</text>
<text x="19.2" y="121.2">Vin</text>
<text x="29.5" y="120.3">5</text>
<text x="32.3" y="124.2">CONN-SIL5</text>
<text x="46.1" y="124.2">CONN-SIL5</text>
<text x="52.1" y="120.3">5</text>
<text x="95.3" y="122.3">1</text>
<text x="251.7" y="122.3">5</text>
<text x="264.4" y="120.3">7</text>
<text x="89.3" y="126.2">CONN-SIL1</text>
<text x="102.6" y="126.5" transform="rotate(-90 102.6 126.5)">TERRA</text>
<text x="142.5" y="130.8">1k</text>
<text x="224.3" y="126.9">10n</text>
<text x="232.9" y="126.9">3M3</text>
<text x="244.7" y="126.9">68k</text>
<text x="256.1" y="127.4" transform="rotate(-90 256.1 127.4)">4</text>
<text x="258.7" y="127.2">LM324</text>
<text x="270.3" y="128.9">10k</text>
<text x="15.4" y="135">Sig RFin</text>
<text x="29.5" y="132.2">1</text>
<text x="29.5" y="134.1">2</text>
<text x="29.5" y="136.1">3</text>
<text x="43.6" y="136.9">NRF_SCK</text>
<text x="44.6" y="135">NRF_CE</text>
<text x="59" y="132.2">1</text>
<text x="59" y="134.1">2</text>
<text x="59" y="136.1">3</text>
<text x="69.8" y="132.2">8</text>
<text x="69.8" y="134.1">7</text>
<text x="69.8" y="136.1">6</text>
<text x="78.7" y="133">VCC3V3</text>
<text x="78.7" y="135">NRF_CSN</text>
<text x="78.7" y="136.9">NRF_MOSI</text>
<text x="89.3" y="136.1">CONN-SIL1</text>
<text x="95.3" y="132.2">1</text>
<text x="153.4" y="132.8">1uF</text>
<text x="163.3" y="132.8">150n</text>
<text x="257" y="137.3" transform="rotate(-90 257 137.3)">5V</text>
<text x="279.3" y="134.8">TRANSISITOR NPN ITA</text>
<text x="19.6" y="138.9">5V</text>
<text x="29.5" y="138">4</text>
<text x="32.3" y="142">CONN-SIL4</text>
<text x="42.8" y="138.9">NRF_MISO</text>
<text x="59" y="138">4</text>
<text x="61.7" y="142">CONN-DIL8</text>
<text x="69.8" y="138">5</text>
<text x="219.2" y="143.8">Geracao sinal threshold</text>
<text x="270.3" y="142.6">3k9</text>
<text x="142.6" y="149.7">GeraÁ„o Ref 2.5V</text>
<text x="14.1" y="155.8">1</text>
<text x="30.3" y="155.8">1</text>
<text x="14.1" y="157.7">2</text>
<text x="16.9" y="161.6">CONN-SIL2</text>
<text x="26.8" y="159.9" transform="rotate(-90 26.8 159.9)">TERRA</text>
<text x="30.3" y="157.7">2</text>
<text x="33" y="161.6">CONN-SIL2</text>
<text x="223.1" y="156.4">820</text>
<text x="233.1" y="159.7">1K</text>
<text x="14.1" y="166.2">1</text>
<text x="30.3" y="166.2">1</text>
<text x="14.1" y="168.1">2</text>
<text x="16.9" y="172">CONN-SIL2</text>
<text x="30.3" y="168.1">2</text>
<text x="33" y="172">CONN-SIL2</text>
<text x="219.2" y="169.4">5V</text>
<text x="224.1" y="185.5">FILE NAME:</text>
<text x="273.9" y="185.2">DATE:</text>
<text x="224" y="189.8">DESIGN TITLE:</text>
<text x="224" y="194">PATH:</text>
<text x="224.1" y="197.8">BY:</text>
<text x="228.4" y="197.8">@AUTHOR</text>
<text x="259.6" y="197.9">REV:</text>
<text x="274.1" y="192.4">PAGE:</text>
<text x="274.2" y="197.9">TIME:</text>
<text x="280.9" y="197.9">11:34:26</text>
</g>
</svg>
